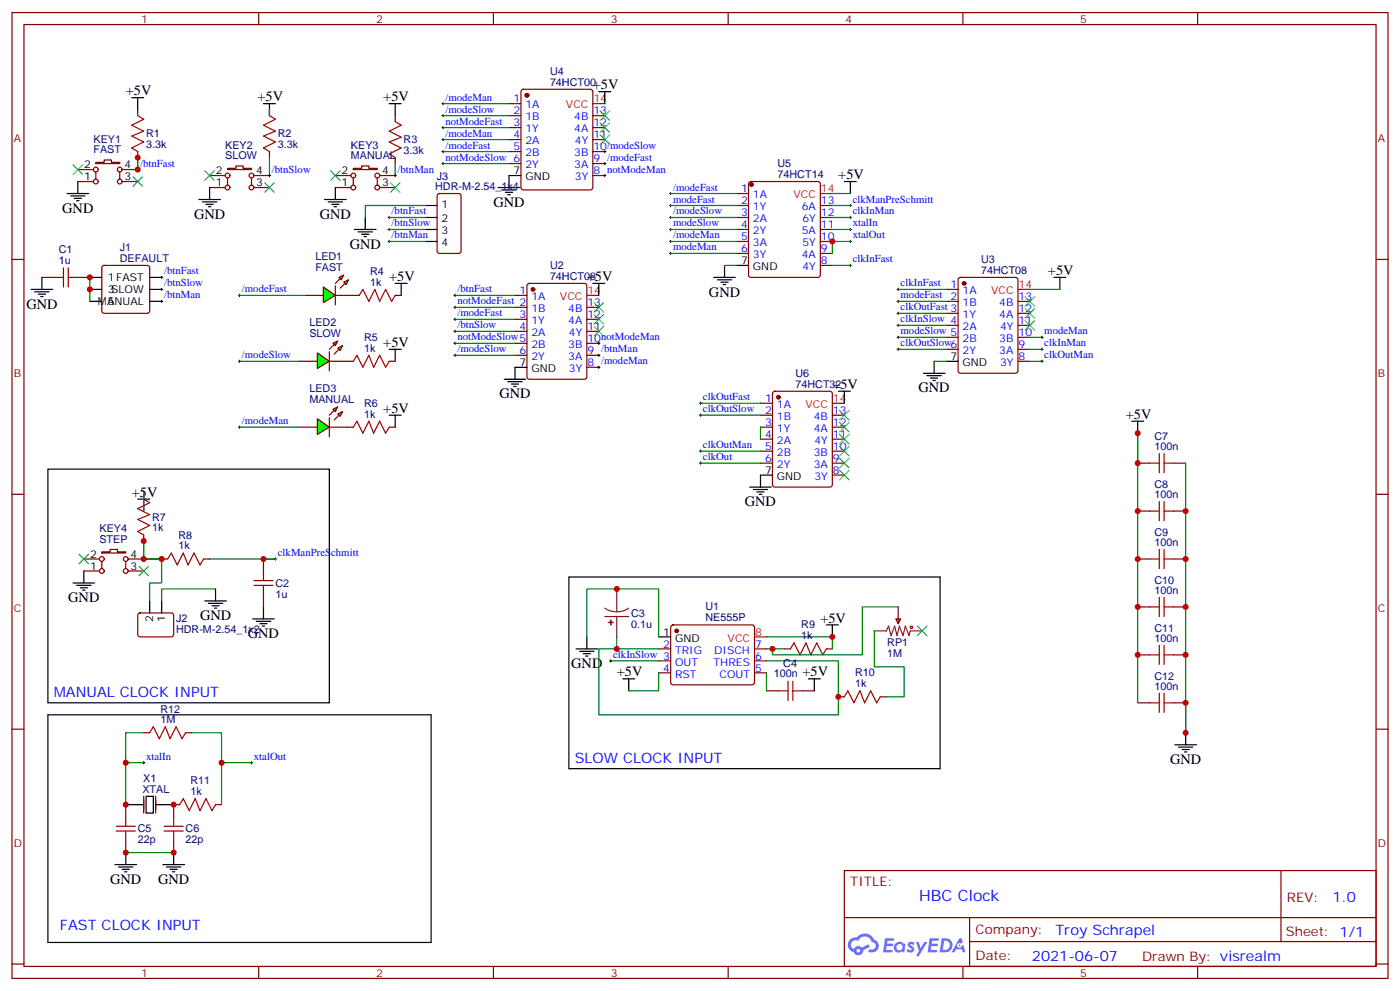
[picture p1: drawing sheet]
<svg xmlns="http://www.w3.org/2000/svg" width="412mm" height="292mm" viewBox="0 0 412 292" stroke-linecap="round" stroke-linejoin="round" font-family="sans-serif">
<g fill="none" stroke="#870000" stroke-width=".35">
<path d="M3.5 3.7h405.4v284.3h-405.4zM7.1 7.2h398.2v277.3h-398.2zM76.2 3.7v3.5M145.3 3.7v3.5M214.5 3.7v3.5M283.6 3.7v3.5M352.8 3.7v3.5M3.5 76.4h3.6M405.3 76.4h3.6M3.5 145.5h3.6M405.3 145.5h3.6M3.5 214.7h3.6"/>
<path d="M405.3 214.7h3.6M248.7 256.3h156.6v28.2h-156.6zM377.3 256.3v20.9M248.7 270.1h156.5M285.6 277.2h119.6M285.6 270.1v14.2M3.5 283.8h3.6M76.2 284.5v3.5M145.3 284.5v3.5M214.5 284.5v3.5M283.6 284.5v3.5M352.8 284.5v3.5"/>
<path d="M405.3 283.8h3.6"/>
</g>
<g fill="#5487ff">
<path d="M267.7 277.5a1.22 1.22 0 0 1 1.7 .2l-.4 .6a.47 .47 0 0 0-.3-.4 .47 .47 0 0 0-.5 .2l.1 .2a1.14 1.14 0 0 1 .8 1.8 1.14 1.14 0 0 1-1.9 0l-.2-.2 .5-.6 .7 .5a.29 .29 0 0 0 .3-.3 .29 .29 0 0 0-.2-.3 1.04 1.04 0 0 1-.6-1.7z"/>
<path d="M260.7 276.2h2.4l.3 .2-.2 .5-1.8 .1-.1 .8h1.5l.3 .4-.3 .4h-1.6l-.2 1.1h1.7l.2 .3-.2 .3-2.6 .1z"/>
<path d="M273.8 276.2h2.4l.3 .2-.1 .5-1.8 .1-.2 .8h1.6l.3 .4-.4 .4-1.6-.1-.1 1.1 1.7 .1 .2 .3-.2 .3-2.6 .1z"/>
<path d="M282.6 276.2h.7l.3 1.3-.6 .3a.69 .69 0 0 0-1 .3 .69 .69 0 0 0 .4 .9 .69 .69 0 0 0 .9-.6l.5-.2 .6 2.2h-.8l-.2-.9h-1.8l-.5 .9h-.8z"/>
<path d="M269.8 277.3h.8l.6 1.8 1.1-1.8h.9l-2.6 4.2h-.8l.9-1.5z"/>
<path d="M277.4 276.2l-.6 4.2h1.3a2.11 2.11 0 0 0 2.5-2.1 2.11 2.11 0 0 0-2.5-2.1zM278.1 277a1.39 1.39 0 0 1 1.7 1.4 1.39 1.39 0 0 1-1.8 1.2h-.3z"/>
<path d="M263.7 277.8a1.54 1.54 0 0 0-.1 2.2 1.54 1.54 0 0 0 2.2 .1l.6 .3 .3-2.3-.2-.3h-.4a1.49 1.49 0 0 0-2.4 0zM264 278.8a.94 .94 0 0 1 1.8 0 .94 .94 0 0 1-1.8 0z"/>
<path d="M250.4 276.6a2.18 2.18 0 0 0 1.1 3.7 1.44 1.44 0 0 0 1.6 .9 1.44 1.44 0 0 0 1.2-1.4l2-1.1-.5-.7-1.9 1a1.47 1.47 0 0 0-2.4 .4 1.39 1.39 0 0 1-.7-1.9 1.39 1.39 0 0 1 2-.5 2.12 2.12 0 0 1 2.2-1.3 2.12 2.12 0 0 1 1.9 1.7 1.14 1.14 0 0 1 1.1 1.4 1.14 1.14 0 0 1-1.7 .7 .43 .43 0 0 0-.5 .4 .43 .43 0 0 0 .4 .5 1.98 1.98 0 0 0 2.5-1.2 1.98 1.98 0 0 0-1.2-2.6 3.1 3.1 0 0 0-5.3-.6l-.9 .1zM252.3 279.9a.55 .55 0 0 1 1.1 0 .55 .55 0 0 1-1.1 0z"/>
<circle cx="282.6" cy="278.3" r=".26"/>
</g>
<g fill="none" stroke="#870000" stroke-width=".35">
<path d="M40.6 32.3v1.7M79.4 32.3v1.7M116.4 34v1.8M149.9 30.5h3.6M149.9 34h3.6M149.9 37.6h3.6M153.7 26.5l.5-.2h19.7l.5 .2 .2 .5v28.2l-.2 .5-.5 .2h-19.7l-.5-.2-.2-.5v-28.2zM174.6 34h3.6M174.6 37.6h3.6M22.9 53.4h4.6M22.9 49.9h4.6M28.2 47.8h2.5v-.7h2.1v.7h2.5v.4h-7.1z"/>
<path d="M28.2 50.6v2.1M35.3 50.6v2.1M36 53.4h4.6M36 49.9h4.6M40.6 44.6v1.8M61.7 51.7h4.6M61.7 55.2h4.6M67 49.6h2.5v-.7h2.1v.7h2.5v.3h-7.1zM67 52.4v2.1M74.1 52.4v2.1M74.8 51.7h4.6M74.8 55.2h4.6"/>
<path d="M79.4 44.6v1.8M98.8 51.7h4.6M98.8 55.2h4.6M104.1 49.6h2.4v-.7h2.2v.7h2.4v.3h-7zM104.1 52.4v2.1M111.1 52.4v2.1M111.8 51.7h4.6M111.8 55.2h4.6M116.4 46.4v1.8M149.9 41.1h3.6M149.9 44.6h3.6M149.9 48.2h3.6"/>
<path d="M174.6 41.1h3.6M174.6 44.6h3.6M174.6 48.2h3.6M174.6 51.7h3.6M217 57h3.5M220.7 53.7l.5-.3h19.7l.5 .3 .3 .5v26.8l-.3 .5-.5 .2h-19.7l-.5-.3-.2-.4v-26.8zM30.2 78.3l.5-.2h12.7l.5 .2 .2 .5v12.7l-.2 .5-.5 .3h-12.7l-.5-.3-.2-.5v-12.7zM217 60.5h3.5M217 64h3.5M217 67.6h3.5M217 71.1h3.5M217 74.6h3.5"/>
<path d="M241.7 60.5h3.5M241.7 64h3.5M241.7 67.6h3.5M241.7 71.1h3.5M241.7 74.6h3.5M241.7 78.1h3.5M12.3 81.7h3.6M22.9 81.7h3.6M90 87h5.2M98.8 87h5.3M151.7 87h3.5M151.7 90.5h3.5"/>
<path d="M151.7 94h3.5M151.7 97.5h3.5M155.5 83.6l.4-.2h16.3l.6 .5 .1 27-.5 .7-16.5 .1-.6-.5-.1-27.1zM172.9 90.5h3.5M172.9 94h3.5M172.9 97.5h3.5M278.7 85.2h3.5M278.7 88.7h3.5M278.7 92.3h3.5M278.7 95.8h3.5M278.7 99.3h3.5M282.5 81.9l.4-.2h16.3l.6 .4 .1 27.1-.5 .6-16.5 .1-.6-.5-.1-27z"/>
<path d="M299.9 88.7h3.5M299.9 92.3h3.5M299.9 95.8h3.5M299.9 99.3h3.5M151.7 101.1h3.5M151.7 104.6h3.5M172.9 101.1h3.5M172.9 104.6h3.5M172.9 108.1h3.5M224 118.7h3.5M227.8 115.4l.4-.2h16.3l.6 .4 .1 27.1-.5 .6-16.5 .1-.6-.5-.1-27zM278.7 102.8h3.5"/>
<path d="M299.9 102.8h3.5M299.9 106.4h3.5M224 122.2h3.5M224 125.8h3.5M224 129.3h3.5M224 132.8h3.5M224 136.3h3.5M245.2 122.2h3.5M245.2 125.8h3.5M245.2 129.3h3.5M245.2 132.8h3.5M245.2 136.3h3.5"/>
<path d="M245.2 139.9h3.5"/>
<circle cx="28.2" cy="53.4" r=".71"/>
<circle cx="28.2" cy="49.9" r=".71"/>
<circle cx="35.3" cy="53.4" r=".71"/>
<circle cx="35.3" cy="49.9" r=".71"/>
<circle cx="67" cy="55.2" r=".71"/>
<circle cx="67" cy="51.7" r=".71"/>
<circle cx="74.1" cy="55.2" r=".71"/>
<circle cx="74.1" cy="51.7" r=".71"/>
<circle cx="104.1" cy="55.2" r=".71"/>
<circle cx="104.1" cy="51.7" r=".71"/>
<circle cx="111.1" cy="51.7" r=".71"/>
<circle cx="111.1" cy="55.2" r=".71"/>
</g>
<g fill="#870000" stroke="#870000" stroke-width=".35">
<circle cx="157" cy="85.2" r=".53"/>
<circle cx="284" cy="83.4" r=".53"/>
<circle cx="155.2" cy="28" r=".53"/>
<circle cx="221.4" cy="54.3" r=".53"/>
<circle cx="229.3" cy="116.9" r=".53"/>
</g>
<g fill="none" stroke="#000" stroke-width=".35">
<path d="M38.8 28.8h3.5M40.6 28.8v3.5M77.6 30.5h3.5M79.4 30.5v3.5M114.7 30.5h3.5M116.4 30.5v3.5M176.4 27h3.5M178.2 27v3.5M19.8 57h6.3M20.8 57.7h4.2M21.9 58.4h2.1M22.6 59.1h.7"/>
<path d="M22.9 53.4v3.6M58.6 58.7h6.3M59.6 59.4h4.3M61.7 55.2v3.5M95.6 58.7h6.4M96.7 59.4h4.2M98.8 55.2v3.5M146.8 55.2h6.3M147.8 55.9h4.2M148.9 56.6h2.1M149.6 57.3h.7M153.5 51.7h-3.6v3.5"/>
<path d="M248.7 53.4h3.5M250.5 53.4v3.6M60.7 60.1h2.1M61.4 60.9h.7M97.7 60.1h2.1M98.4 60.9h.7M213.4 78.1v3.6M217 78.1h3.5M26.5 81.7h3.5M26.5 85.2h3.5M26.5 88.7h3.5M44.1 81.7h3.5"/>
<path d="M44.1 85.2h3.5M44.1 88.7h3.5M174.6 83.4h3.6M176.4 83.4v3.6M210.3 81.7h6.3M211.3 82.4h4.2M212.4 83.1h2.1M213.1 83.8h.7M310.4 81.7h3.6M312.2 81.7v3.5M148.5 111.7h6.4M149.6 112.4h4.2"/>
<path d="M150.6 113.1h2.2M151.3 113.8h.7M155.2 108.1h-3.5v3.6M246.9 115.2h3.6M248.7 115.2v3.5M272 109.9h6.3M273 110.6h4.3M274.1 111.3h2.1M274.8 112h.7M275.2 106.4v3.5M278.7 106.4h3.5M227.5 139.9h-3.5v3.5"/>
<path d="M220.8 143.4h6.4M221.9 144.1h4.2M223 144.8h2.1M223.7 145.5h.7"/>
</g>
<path d="M174.6 30.5h3.6M241.7 57h3.5M172.9 87h3.5M299.9 85.2h3.5M245.2 118.7h3.5" fill="none" stroke="#f00" stroke-width=".35"/>
<path d="M40.6 34l1.7 1.1-3.5 1.8 3.5 1.7-3.5 1.4 3.5 1.8-3.5 1.8 1.8 1M79.4 34l1.7 1.1-3.5 1.8 3.5 1.7-3.5 1.4 3.5 1.8-3.5 1.8 1.8 1M116.4 35.8l1.8 1.1-3.5 1.7 3.5 1.8-3.5 1.4 3.5 1.8-3.5 1.7 1.7 1.1M18.7 78.8v5.7M20.1 78.8v5.7M15.9 81.7h2.8M20.1 81.7h2.8" fill="none" stroke="#a10000" stroke-width=".35"/>
<path d="M26.5 81.7v7" fill="none" stroke="#008700" stroke-width=".35"/>
<path d="M206 122.2h.7M206 132.8h.7M206.4 121.9v.7M206.4 132.5v.7" fill="none" stroke="#000" stroke-width=".29"/>
<g fill="#0f0" stroke="#870000" stroke-width=".35">
<path d="M101.2 83.1l1.5-.7-.7 1.4z"/>
<path d="M99.8 81.7l1.4-.7-.7 1.4z"/>
</g>
<g fill="#870000" stroke="#870000" stroke-width=".35">
<path d="M100.2 84.8l1.4-1.4z"/>
<path d="M98.8 83.4l1.4-1.4z"/>
</g>
<path d="M98.8 84.1v5.7z" fill="#f00" stroke="#870000" stroke-width=".35"/>
<path d="M95.2 84.5l3.6 2.5-3.6 2.1z" fill="#0f0" stroke="#870000" stroke-width=".35"/>
<path d="M105.8 87l1.1-1.8 1.8 3.5 1.7-3.5 1.4 3.5 1.8-3.5 1.8 3.5 1-1.7M104.1 106.4l1-1.8 1.8 3.5 1.8-3.5 1.4 3.5 1.7-3.5 1.8 3.5 1.1-1.7" fill="none" stroke="#a10000" stroke-width=".35"/>
<path d="M104.1 87h1.7M116.4 87h1.8M88.2 106.4h5.3M97 106.4h7.1M114.7 106.4h1.7" fill="none" stroke="#870000" stroke-width=".35"/>
<path d="M116.4 83.4h3.5M118.2 83.4v3.6M114.7 102.8h3.5M116.4 102.8v3.6" fill="none" stroke="#000" stroke-width=".35"/>
<g fill="#0f0" stroke="#870000" stroke-width=".35">
<path d="M99.5 102.5l1.4-.7-.7 1.4z"/>
<path d="M98.1 101.1l1.4-.7-.7 1.4z"/>
</g>
<g fill="#870000" stroke="#870000" stroke-width=".35">
<path d="M99.8 102.8l-1.4 1.4z"/>
<path d="M97 102.8l1.4-1.4z"/>
</g>
<path d="M97 103.5v5.7z" fill="#f00" stroke="#870000" stroke-width=".35"/>
<path d="M93.5 103.9l3.5 2.5-3.5 2.1z" fill="#0f0" stroke="#870000" stroke-width=".35"/>
<path d="M114.7 122.2h3.5M116.4 122.2v3.6" fill="none" stroke="#000" stroke-width=".35"/>
<path d="M104.1 125.8l1-1.8 1.8 3.5 1.8-3.5 1.4 3.5 1.7-3.5 1.8 3.5 1.1-1.7" fill="none" stroke="#a10000" stroke-width=".35"/>
<path d="M88.2 125.8h5.3M97 125.8h7.1M114.7 125.8h1.7" fill="none" stroke="#870000" stroke-width=".35"/>
<g fill="#0f0" stroke="#870000" stroke-width=".35">
<path d="M99.5 121.9l1.4-.7-.7 1.4z"/>
<path d="M98.1 120.5l1.4-.7-.7 1.4z"/>
</g>
<g fill="#870000" stroke="#870000" stroke-width=".35">
<path d="M98.4 123.6l1.4-1.4z"/>
<path d="M98.4 120.8l-1.4 1.4z"/>
</g>
<path d="M97 122.9v5.7z" fill="#f00" stroke="#870000" stroke-width=".35"/>
<path d="M93.5 123.3l3.5 2.5-3.5 2.1z" fill="#0f0" stroke="#870000" stroke-width=".35"/>
<g fill="none" stroke="#000" stroke-width=".29">
<path d="M130.2 37.6h.7M130.2 30.5h.7M130.2 34h.7M130.5 30.2v.7M130.5 33.7v.7M130.5 37.2v.7M40.2 49.9h.7M40.6 49.6v.7M79 51.7h.7M79.4 51.3v.7M116.1 51.7h.7M116.4 51.3v.7"/>
<path d="M130.2 48.2h.7M130.2 41.1h.7M130.2 44.6h.7M130.5 40.7v.8M130.5 44.3v.7M130.5 47.8v.7M177.8 51.7h.7M177.8 48.2h.7M177.8 44.6h.7M178.2 44.3v.7M178.2 47.8v.7M178.2 51.3v.7"/>
<path d="M197.2 57h.7M197.6 56.6v.7M114.3 64h.7M114.3 71.1h.7M114.3 67.6h.7M114.7 63.7v.7M114.7 67.2v.7M114.7 70.7v.7M197.2 64h.7M197.2 71.1h.7M197.2 60.5h.7M197.2 67.6h.7"/>
<path d="M197.2 74.6h.7M197.6 60.1v.8M197.6 63.7v.7M197.6 67.2v.7M197.6 70.7v.7M197.6 74.3v.7M250.1 64h.7M250.1 71.1h.7M250.1 60.5h.7M250.1 67.6h.7M250.1 78.1h.7M250.5 60.1v.8"/>
<path d="M250.5 63.7v.7M250.5 67.2v.7M250.5 70.7v.7M250.5 77.8v.7M47.3 81.7h.7M47.3 85.2h.7M47.3 88.7h.7M47.6 81.3v.7M47.6 84.8v.7M47.6 88.4v.7M70.2 87h.7M70.6 86.6v.7"/>
<path d="M133.7 87h.7M133.7 97.5h.7M133.7 90.5h.7M133.7 94h.7M134.1 86.6v.7M134.1 90.1v.7M134.1 93.7v.7M134.1 97.2v.7M264.2 85.2h.7M264.2 88.7h.7M264.2 95.8h.7M264.2 99.3h.7"/>
<path d="M264.2 92.3h.7M264.6 84.8v.7M264.6 88.4v.7M264.6 91.9v.7M264.6 95.4v.7M264.6 99v.7M306.6 99.3h.7M306.9 99v.7M70.2 106.4h.7M70.6 106v.7M133.7 104.6h.7M133.7 101.1h.7"/>
<path d="M134.1 100.7v.7M134.1 104.2v.8M176 104.6h.7M176 101.1h.7M176 108.1h.7M176.4 100.7v.7M176.4 104.2v.8M176.4 107.8v.7M206 118.7h.7M206.4 118.4v.7M264.2 102.8h.7M264.6 102.5v.7"/>
<path d="M306.6 106.4h.7M306.6 102.8h.7M306.9 102.5v.7M306.9 106v.7M70.2 125.8h.7M70.6 125.4v.7M206 136.3h.7M206.4 136v.7M80.8 164.6h.7M81.1 164.2v.7M179.6 194.6h.7M179.9 194.2v.7"/>
<path d="M42 224.5h.7M42.3 224.2v.7M73.7 224.5h.7M74.1 224.2v.7"/>
</g>
<g fill="none" stroke="#008700" stroke-width=".35">
<path d="M79.4 32.3v1.7M130.5 37.6h19.4M130.5 34h19.4M130.5 30.5h19.4M40.6 46.4v3.5M79.4 46.4v5.3M116.4 48.2v3.5M130.5 41.1h19.4M130.5 48.2h19.4M130.5 44.6h19.4M197.6 57h19.4M245.2 57h5.3"/>
<path d="M114.7 64h10.5M114.7 71.1h10.5M114.7 67.6h10.5M125.2 60.5h-17.6v3.5M197.6 64h19.4M197.6 71.1h19.4M197.6 60.5h19.4M197.6 67.6h19.4M197.6 74.6h19.4M213.4 78.1h3.6M245.2 64h5.3M245.2 60.5h5.3"/>
<path d="M245.2 67.6h5.3M245.2 78.1h5.3M250.5 71.1h-5.3v3.5M70.6 87h19.4M134.1 87h17.6M134.1 97.5h17.6M134.1 90.5h17.6M134.1 94h17.6M264.6 85.2h14.1M264.6 95.8h14.1M264.6 99.3h14.1M264.6 88.7h14.1"/>
<path d="M264.6 92.3h14.1M303.4 85.2h8.8M303.4 99.3h3.5M70.6 106.4h17.6M134.1 104.6h17.6M134.1 101.1h17.6M206.4 118.7h17.6M264.6 102.8h14.1M275.2 106.4h3.5M303.4 106.4h3.5M303.4 102.8h3.5M70.6 125.8h17.6"/>
<path d="M206.4 122.2h17.6M206.4 132.8h17.6M206.4 136.3h17.6M224 125.8v3.5M335.1 127.5v79.4M349.2 136.3v79.4M42.3 159.3v5.3h5.3M42.3 145.2v5.3M42.3 164.6h5.3M47.6 164.6v7h-3.5v5.3M61.7 164.6h19.4M63.5 173.4h-15.9v3.5"/>
<path d="M264.6 178.7h-10.6v14.1h-26.5v-1.8M172.9 187.5v-14.1h21.1v14.1M179.9 194.6h14.1M181.7 187.5v3.5h12.3M181.7 191h-5.3v19.4h70.5v-15.8h-21.1M194 198.1v5.3h-8.8M225.8 187.5h19.4v3.5M225.8 198.1v5.3M225.8 191h5.3M257.5 185.7v10.6h8.8v8.8h-5.2M42.3 215.7h-5.3v21.2M56.4 215.7h8.9v21.2"/>
<path d="M37 224.5h5.3M65.3 224.5h8.8M37 251h14.2"/>
</g>
<g fill="none" stroke="#3c3" stroke-width=".35">
<path d="M176.7 39.7l2.9 2.8M176.7 36.2l2.9 2.8M176.7 32.6l2.9 2.9M179.6 39.7l-2.9 2.8M179.6 36.2l-2.9 2.8M179.6 32.6l-2.9 2.9M21.5 48.5l2.8 2.8M24.3 48.5l-2.8 2.8M39.2 52l2.8 2.9M42 52l-2.8 2.9M60.3 50.3l2.8 2.8M63.1 50.3l-2.8 2.8"/>
<path d="M78 53.8l2.8 2.8M80.8 53.8l-2.8 2.8M97.4 50.3l2.8 2.8M100.2 50.3l-2.8 2.8M115 53.8l2.8 2.8M117.8 53.8l-2.8 2.8M175 96.1l2.8 2.9M175 92.6l2.8 2.8M175 89.1l2.8 2.8M177.8 96.1l-2.8 2.9M177.8 92.6l-2.8 2.8M177.8 89.1l-2.8 2.8"/>
<path d="M302 94.4l2.8 2.8M302 90.8l2.8 2.9M302 87.3l2.8 2.8M304.8 94.4l-2.8 2.8M304.8 90.8l-2.8 2.9M304.8 87.3l-2.8 2.8M247.3 138.5l2.8 2.8M247.3 134.9l2.8 2.9M247.3 131.4l2.8 2.8M247.3 127.9l2.8 2.8M247.3 124.4l2.8 2.8M247.3 120.8l2.8 2.8"/>
<path d="M250.1 138.5l-2.8 2.8M250.1 134.9l-2.8 2.9M250.1 131.4l-2.8 2.8M250.1 127.9l-2.8 2.8M250.1 124.4l-2.8 2.8M250.1 120.8l-2.8 2.8M23.3 163.2l2.8 2.8M26.1 163.2l-2.8 2.8M40.9 166.7l2.8 2.8M43.7 166.7l-2.8 2.8M270.2 184.3l2.8 2.8M273 184.3l-2.8 2.8"/>
</g>
<g fill="none" stroke="#000" stroke-width=".35">
<path d="M104.4 67.6h6.4M105.5 68.3h4.2M106.5 69h2.2M107.2 69.7h.7M107.6 64v3.6M125.2 60.5h3.6M125.2 64h3.6M125.2 67.6h3.6M125.2 71.1h3.6M9.2 85.2h6.3M10.2 85.9h4.3M11.3 86.6h2.1"/>
<path d="M12 87.3h.7M12.3 81.7v3.5M14.1 138.1h82.9v68.8h-82.9zM333.4 124h3.5M335.1 124v3.5M40.6 146.9h3.5M42.3 146.9v3.6M21.5 171.6h6.4M22.6 172.3h4.2M23.6 173h2.2M24.3 173.7h.7M24.7 168.1v3.5"/>
<path d="M44.1 176.9v3.5M47.6 176.9v3.5M60.3 176.9h6.4M61.4 177.6h4.2M62.4 178.3h2.2M63.1 179h.8M63.5 173.4v3.5M77.6 178.7v3.5M167.6 169.9h109.3v56.4h-109.3zM74.4 182.2h6.4M75.5 182.9h4.2M76.6 183.6h2.1"/>
<path d="M77.3 184.3h.7M169.7 191h6.3M170.7 191.7h4.3M171.8 192.4h2.1M172.5 193.1h.7M172.9 187.5v3.5M183.4 199.8h3.6M185.2 199.8v3.6M194 187.5h3.6M238.1 199.8h3.6M239.9 199.8v3.6M243.4 184h3.5"/>
<path d="M245.2 184v3.5M14.1 210.4h112.9v67.1h-112.9zM346.1 219.3h6.3M347.1 220h4.3M349.2 215.7v3.6M37 236.9h5.3M43 234.4h2.2v5h-2.2zM45.9 236.9h5.3M348.2 220.7h2.1M348.9 221.4h.7M33.9 254.5h6.3M34.9 255.2h4.3"/>
<path d="M36 255.9h2.1M36.7 256.6h.7M37 251v3.5M48 254.5h6.3M49 255.2h4.3M50.1 255.9h2.1M50.8 256.6h.7M51.2 251v3.5"/>
</g>
<g fill="none" stroke="#870000" stroke-width=".35">
<path d="M129 57.2l.5-.2h5.6l.7 .4v16.5l-.4 .7h-5.9l-.7-.4v-16.5zM335.1 136.3h3.6M345.7 136.3h3.5M42.3 145.2v1.7M42.3 157.5v1.8M335.1 150.5h3.6M345.7 150.5h3.5M24.7 168.1h4.6M24.7 164.6h4.6M30 162.5h2.5v-.8h2.1v.8h2.4v.3h-7zM30 165.3v2.1M37 165.3v2.1"/>
<path d="M37.7 168.1h4.6M37.7 164.6h4.6M47.6 164.6h1.8M60 164.6h1.7M77.6 164.6v3.5M77.6 175.2v3.5M264.6 178.7v4.9M335.1 164.6h3.6M335.1 178.7h3.6M345.7 164.6h3.5M345.7 178.7h3.5M40.8 180.7l.5-.3 9.4 .1 .5 .7-.1 5.9-.7 .4-9.4-.1-.4-.6v-5.6z"/>
<path d="M194 191h3.6M194 194.6h3.6M194 198.1h3.6M197.8 184.2l.5-.2h23.2l.5 .2 .2 .5v16.5l-.7 .4-23.5-.1-.4-.6v-16.2zM222.2 191h3.6M222.2 194.6h3.6M222.2 198.1h3.6M231.1 191h1.7M243.4 191h1.8M263.9 182.2h1.4l-.7 1.4zM335.1 192.8h3.6M345.7 192.8h3.5"/>
<path d="M42.3 215.7h1.8M54.7 215.7h1.7M225.8 203.4h3.5M236.4 203.4h3.5M246.9 205.1h1.8M259.3 205.1h1.8M335.1 206.9h3.6M345.7 206.9h3.5M37 236.9v3.5M42.3 234.4v5M45.9 234.4v5M52.9 236.9h-1.7v3.5"/>
<path d="M63.5 236.9h1.8M37 247.5v3.5M51.2 247.5v3.5"/>
<circle cx="30" cy="168.1" r=".71"/>
<circle cx="30" cy="164.6" r=".71"/>
<circle cx="37" cy="168.1" r=".71"/>
<circle cx="37" cy="164.6" r=".71"/>
</g>
<g fill="none" stroke="#a10000" stroke-width=".35">
<path d="M338.7 136.3h2.8M341.5 133.5v5.7M342.9 136.3h2.8M342.9 133.5v5.7M42.3 146.9l1.8 1.1-3.5 1.8 3.5 1.7-3.5 1.4 3.5 1.8-3.5 1.8 1.7 1M338.7 150.5h2.8M341.5 147.6v5.7M342.9 147.6v5.7M342.9 150.5h2.8M49.4 164.6l1-1.8 1.8 3.5 1.8-3.5 1.4 3.5 1.7-3.5 1.8 3.5 1.1-1.7M74.8 170.9h5.6M74.8 172.3h5.6"/>
<path d="M77.6 168.1v2.8M77.6 172.3v2.9M338.7 164.6h2.8M338.7 178.7h2.8M341.5 161.7v5.7M341.5 175.9v5.6M342.9 161.7v5.7M342.9 175.9v5.6M342.9 164.6h2.8M342.9 178.7h2.8M232.8 191l1.1-1.7 1.8 3.5 1.7-3.5 1.4 3.5 1.8-3.5 1.8 3.5 1-1.8M338.7 192.8h2.8"/>
<path d="M341.5 190v5.6M342.9 190v5.6M342.9 192.8h2.8M44.1 215.7l1.1-1.7 1.7 3.5 1.8-3.5 1.4 3.5 1.8-3.5 1.7 3.5 1.1-1.8M229.3 203.4h2.8M232.1 200.6v5.6M233.5 203.4h2.9M233.5 200.6v5.6M248.7 205.1l1.1-1.7 1.7 3.5 1.8-3.5 1.4 3.5 1.8-3.5 1.7 3.5 1.1-1.8M338.7 206.9h2.8M341.5 204.1v5.6M342.9 204.1v5.6"/>
<path d="M342.9 206.9h2.8M52.9 236.9l1.1-1.8 1.7 3.6 1.8-3.6 1.4 3.6 1.8-3.6 1.7 3.6 1.1-1.8M34.2 244.7h5.7M34.2 243.2h5.7M37 240.4v2.8M37 244.7v2.8M48.3 244.7h5.7M48.3 243.2h5.7M51.2 240.4v2.8M51.2 244.7v2.8"/>
<circle cx="268.5" cy="184.7" r=".35"/>
</g>
<circle cx="199.3" cy="185.7" r=".53" fill="#870000" stroke="#870000" stroke-width=".35"/>
<path d="M222.2 187.5h3.6" fill="none" stroke="#f00" stroke-width=".35"/>
<path d="M178.2 179l1.6 .9 1.9 .2M181.7 173.4v6.7M185.2 179l-1.7 .9-1.8 .2M178.2 181.5h7M181.7 181.5v6M257.5 185.7h3.6l.7-1.4 .7 2.8 1-2.8 .7 2.8 .7-2.8 1.1 2.8 .7-2.8 1.1 2.8 .3-1.4h3.5" fill="none" stroke="#8c2424" stroke-width=".35"/>
<g fill="#8c2424" stroke="#8c2424" stroke-width=".35">
<path d="M179.2 183.2l1.4 .1z"/>
<path d="M179.9 182.6l.1 1.4z"/>
</g>
<g fill="#c00">
<circle cx="26.5" cy="81.7" r=".88"/>
<circle cx="26.5" cy="85.2" r=".88"/>
<circle cx="40.6" cy="49.9" r=".88"/>
<circle cx="40.6" cy="46.4" r=".88"/>
<circle cx="42.3" cy="164.6" r=".88"/>
<circle cx="181.7" cy="173.4" r=".88"/>
<circle cx="181.7" cy="191" r=".88"/>
<circle cx="246.9" cy="205.1" r=".88"/>
<circle cx="245.2" cy="187.5" r=".88"/>
<circle cx="227.5" cy="191" r=".88"/>
<circle cx="51.2" cy="236.9" r=".88"/>
<circle cx="37" cy="236.9" r=".88"/>
<circle cx="65.3" cy="224.5" r=".88"/>
<circle cx="37" cy="224.5" r=".88"/>
<circle cx="245.2" cy="71.1" r=".88"/>
<circle cx="349.3" cy="206.9" r=".88"/>
<circle cx="349.3" cy="150.5" r=".88"/>
<circle cx="349.3" cy="164.6" r=".88"/>
<circle cx="349.3" cy="178.7" r=".88"/>
<circle cx="349.3" cy="192.8" r=".88"/>
<circle cx="335.1" cy="136.3" r=".88"/>
<circle cx="335.1" cy="150.5" r=".88"/>
<circle cx="335.1" cy="164.6" r=".88"/>
<circle cx="335.1" cy="178.7" r=".88"/>
<circle cx="335.1" cy="192.8" r=".88"/>
<circle cx="335.1" cy="127.5" r=".88"/>
<circle cx="349.3" cy="215.7" r=".88"/>
<circle cx="37" cy="251" r=".88"/>
<circle cx="51.2" cy="251" r=".88"/>
<circle cx="42.3" cy="159.3" r=".88"/>
<circle cx="47.6" cy="164.6" r=".88"/>
<circle cx="77.6" cy="164.6" r=".88"/>
</g>
<text font-size="4.6" fill="#00f" x="270.8" y="265.3">HBC Clock</text>
<g font-size="4.2">
<text x="37" y="28">+5V</text>
<text x="75.8" y="29.8">+5V</text>
<text x="112.9" y="29.8">+5V</text>
<text x="174.6" y="26.3">+5V</text>
<text x="246.9" y="52.7">+5V</text>
<text x="18.3" y="62.6">GND</text>
<text x="57.1" y="64.4">GND</text>
<text x="94.2" y="64.4">GND</text>
<text x="145.3" y="60.9">GND</text>
<text x="103" y="73.2">GND</text>
<text x="114.7" y="82.7">+5V</text>
<text x="172.9" y="82.7">+5V</text>
<text x="308.7" y="81">+5V</text>
<text x="208.8" y="87.3">GND</text>
<text x="7.8" y="90.8">GND</text>
<text x="112.9" y="102.1">+5V</text>
<text x="147.1" y="117.3">GND</text>
<text x="245.2" y="114.5">+5V</text>
<text x="270.6" y="115.5">GND</text>
<text x="112.9" y="121.5">+5V</text>
<text x="331.6" y="123.3">+5V</text>
<text x="38.8" y="146.2">+5V</text>
<text x="219.4" y="149">GND</text>
<text x="20.1" y="177.3">GND</text>
<text x="58.9" y="182.6">GND</text>
<text x="241.7" y="183.3">+5V</text>
<text x="73" y="187.9">GND</text>
<text x="168.3" y="196.7">GND</text>
<text x="181.7" y="199.1">+5V</text>
<text x="236.4" y="199.1">+5V</text>
<text x="344.7" y="224.9">GND</text>
<text x="32.5" y="260.2">GND</text>
<text x="46.6" y="260.2">GND</text>
</g>
<g font-size="4.2" fill="#00f">
<text x="15.9" y="205.1">MANUAL CLOCK INPUT</text>
<text x="169.3" y="224.5">SLOW CLOCK INPUT</text>
<text x="392.5" y="265.6">1.0</text>
<text x="17.6" y="273.9">FAST CLOCK INPUT</text>
<text x="310.9" y="275.1">Troy Schrapel</text>
<text x="304" y="282.9">2021-06-07</text>
</g>
<g font-size="3.9" fill="#800">
<text x="250.5" y="260.9">TITLE:</text>
<text x="379.1" y="265.6">REV:</text>
<text x="287.4" y="275.1">Company:</text>
<text x="378.7" y="275.7">Sheet: 1/1</text>
<text x="287.4" y="282.8">Date:</text>
<text x="336.4" y="282.8">Drawn By: visrealm</text>
</g>
<g font-size="3.2" fill="#800">
<text x="41.6" y="6.7">1</text>
<text x="110.8" y="6.7">2</text>
<text x="179.9" y="6.7">3</text>
<text x="249.1" y="6.7">4</text>
<text x="318.2" y="6.7">5</text>
<text x="4.1" y="41.8">A</text>
<text x="405.9" y="41.8">A</text>
<text x="4.1" y="110.9">B</text>
<text x="405.9" y="110.9">B</text>
<text x="4.1" y="180.1">C</text>
<text x="405.9" y="180.1">C</text>
<text x="4.1" y="249.2">D</text>
<text x="405.9" y="249.2">D</text>
<text x="41.6" y="287.5">1</text>
<text x="110.8" y="287.5">2</text>
<text x="179.9" y="287.5">3</text>
<text x="249.1" y="287.5">4</text>
<text x="318.2" y="287.5">5</text>
</g>
<g font-size="3.2" fill="#000080">
<text x="162" y="22">U4</text>
<text x="162" y="25.2">74HCT00</text>
<text x="27.5" y="42">KEY1</text>
<text x="43" y="40.4">R1</text>
<text x="81.8" y="40.4">R2</text>
<text x="27.5" y="45.2">FAST</text>
<text x="43" y="43.6">3.3k</text>
<text x="66.3" y="46.9">SLOW</text>
<text x="66.3" y="43.7">KEY2</text>
<text x="81.8" y="43.6">3.3k</text>
<text x="103.4" y="46.9">MANUAL</text>
<text x="103.4" y="43.7">KEY3</text>
<text x="118.9" y="45.3">3.3k</text>
<text x="118.9" y="42.2">R3</text>
<text x="128.6" y="53">J3</text>
<text x="229" y="52.4">74HCT14</text>
<text x="229" y="49.2">U5</text>
<text x="128.2" y="55.9">HDR-M-2.54_1x4</text>
<text x="17.3" y="77.8">1u</text>
<text x="17.3" y="74.6">C1</text>
<text x="35.3" y="77.1">DEFAULT</text>
<text x="35.3" y="73.9">J1</text>
<text x="92.9" y="76.7">LED1</text>
<text x="289" y="77.4">U3</text>
<text x="92.9" y="79.9">FAST</text>
<text x="109" y="80.9">R4</text>
<text x="162" y="82.4">74HCT08</text>
<text x="162" y="79.2">U2</text>
<text x="289" y="80.6">74HCT08</text>
<text x="109" y="84.1">1k</text>
<text x="91.1" y="99.3">SLOW</text>
<text x="91.1" y="96.1">LED2</text>
<text x="107.3" y="100.3">R5</text>
<text x="107.3" y="103.5">1k</text>
<text x="234.3" y="110.9">U6</text>
<text x="91.1" y="118.7">MANUAL</text>
<text x="91.1" y="115.5">LED3</text>
<text x="107.3" y="119.7">R6</text>
<text x="234.3" y="114.1">74HCT32</text>
<text x="107.3" y="122.9">1k</text>
<text x="340.1" y="129.5">C7</text>
<text x="340.1" y="132.5">100n</text>
<text x="340.1" y="143.6">C8</text>
<text x="340.1" y="146.6">100n</text>
<text x="44.8" y="153.3">R7</text>
<text x="29.3" y="159.8">STEP</text>
<text x="29.3" y="156.6">KEY4</text>
<text x="44.8" y="156.5">1k</text>
<text x="52.6" y="161.7">1k</text>
<text x="52.6" y="158.6">R8</text>
<text x="340.1" y="160.7">100n</text>
<text x="340.1" y="157.7">C9</text>
<text x="81.1" y="172.8">C2</text>
<text x="340.1" y="171.9">C10</text>
<text x="81.1" y="176">1u</text>
<text x="207.8" y="179.6">U1</text>
<text x="340.1" y="174.8">100n</text>
<text x="51.9" y="183.2">J2</text>
<text x="185.9" y="184.8">0.1u</text>
<text x="185.9" y="181.6">C3</text>
<text x="207.8" y="182.8">NE555P</text>
<text x="236" y="185">R9</text>
<text x="340.1" y="186">C11</text>
<text x="51.9" y="186.4">HDR-M-2.54_1x2</text>
<text x="236" y="188.2">1k</text>
<text x="261.4" y="190.1">RP1</text>
<text x="340.1" y="188.9">100n</text>
<text x="230.7" y="196.3">C4</text>
<text x="261.4" y="193.3">1M</text>
<text x="228" y="199.2">100n</text>
<text x="251.9" y="202.3">1k</text>
<text x="251.9" y="199.1">R10</text>
<text x="340.1" y="203">100n</text>
<text x="340.1" y="200.1">C12</text>
<text x="47.3" y="209.8">R12</text>
<text x="47.3" y="212.9">1M</text>
<text x="42" y="233.4">XTAL</text>
<text x="42.2" y="230.1">X1</text>
<text x="56.1" y="230.9">R11</text>
<text x="56.1" y="234.1">1k</text>
<text x="40.6" y="245.1">C5</text>
<text x="54.7" y="245.1">C6</text>
<text x="40.6" y="248.3">22p</text>
<text x="54.7" y="248.3">22p</text>
</g>
<g font-size="3.2" fill="#00f">
<text x="131.2" y="29.6">/modeMan</text>
<text x="131.2" y="33.2">/modeSlow</text>
<text x="151.3" y="30.2">1</text>
<text x="151.3" y="33.7">2</text>
<text x="154.8" y="31.9">1A</text>
<text x="154.8" y="35.5">1B</text>
<text x="169.1" y="35.5">4B</text>
<text x="174.8" y="33.7">13</text>
<text x="131.2" y="36.7">notModeFast</text>
<text x="131.2" y="40.2">/modeMan</text>
<text x="151.3" y="37.2">3</text>
<text x="151.3" y="40.7">4</text>
<text x="154.8" y="39">1Y</text>
<text x="169.1" y="39">4A</text>
<text x="174.8" y="40.7">11</text>
<text x="174.8" y="37.2">12</text>
<text x="131.2" y="47.3">notModeSlow 6</text>
<text x="131.2" y="43.7">/modeFast</text>
<text x="151.3" y="44.3">5</text>
<text x="154.8" y="42.5">2A</text>
<text x="154.8" y="46">2B</text>
<text x="169.1" y="46">3B</text>
<text x="169.4" y="42.5">4Y</text>
<text x="174.8" y="47.8">9 /modeFast</text>
<text x="174.8" y="44.3">10/modeSlow</text>
<text x="41.3" y="49">/btnFast</text>
<text x="80.1" y="50.8">/btnSlow</text>
<text x="117.1" y="50.8">/btnMan</text>
<text x="154.8" y="49.6">2Y</text>
<text x="169.1" y="49.6">3A</text>
<text x="169.4" y="53.1">3Y</text>
<text x="174.8" y="51.3">8 notModeMan</text>
<text x="198.3" y="56.1">/modeFast</text>
<text x="198.3" y="59.6">modeFast</text>
<text x="218.3" y="56.6">1</text>
<text x="221.8" y="58.4">1A</text>
<text x="251.2" y="59.6">clkManPreSchmitt</text>
<text x="115.4" y="63.1">/btnFast</text>
<text x="198.3" y="63.1">/modeSlow</text>
<text x="218.3" y="60.1">2</text>
<text x="218.3" y="63.7">3</text>
<text x="221.8" y="61.9">1Y</text>
<text x="221.8" y="65.4">2A</text>
<text x="236.2" y="61.9">6A</text>
<text x="236.4" y="65.4">6Y</text>
<text x="241.8" y="63.7">12</text>
<text x="241.8" y="60.1">13</text>
<text x="251.2" y="63.1">clkInMan</text>
<text x="115.4" y="70.2">/btnMan</text>
<text x="115.4" y="66.7">/btnSlow</text>
<text x="198.3" y="70.2">/modeMan</text>
<text x="198.3" y="66.7">modeSlow</text>
<text x="218.3" y="67.2">4</text>
<text x="218.3" y="70.7">5</text>
<text x="221.8" y="69">2Y</text>
<text x="236.2" y="69">5A</text>
<text x="241.8" y="70.7">10</text>
<text x="241.8" y="67.2">11</text>
<text x="251.2" y="66.7">xtalIn</text>
<text x="251.2" y="70.2">xtalOut</text>
<text x="198.3" y="73.7">modeMan</text>
<text x="218.3" y="74.3">6</text>
<text x="221.8" y="72.5">3A</text>
<text x="221.8" y="76">3Y</text>
<text x="236.2" y="76">4A</text>
<text x="236.4" y="72.5">5Y</text>
<text x="241.8" y="77.8">8</text>
<text x="241.8" y="74.3">9</text>
<text x="251.2" y="77.3">clkInFast</text>
<text x="48.3" y="80.8">/btnFast</text>
<text x="236.4" y="79.6">4Y</text>
<text x="48.3" y="84.3">/btnSlow</text>
<text x="48.3" y="87.8">/btnMan</text>
<text x="71.3" y="86.1">/modeFast</text>
<text x="134.8" y="86.1">/btnFast</text>
<text x="134.8" y="89.6">notModeFast 2</text>
<text x="153" y="86.6">1</text>
<text x="156.5" y="88.4">1A</text>
<text x="265.3" y="84.3">clkInFast</text>
<text x="265.3" y="87.8">modeFast</text>
<text x="280" y="84.8">1</text>
<text x="280" y="88.4">2</text>
<text x="283.5" y="86.6">1A</text>
<text x="300" y="88.4">13</text>
<text x="134.8" y="93.1">/modeFast</text>
<text x="153" y="93.7">3</text>
<text x="156.5" y="91.9">1B</text>
<text x="156.5" y="95.4">1Y</text>
<text x="167.4" y="91.9">4B</text>
<text x="167.4" y="95.4">4A</text>
<text x="173" y="93.7">12</text>
<text x="173" y="90.1">13</text>
<text x="265.3" y="94.9">clkInSlow 4</text>
<text x="265.3" y="91.4">clkOutFast 3</text>
<text x="283.5" y="90.1">1B</text>
<text x="283.5" y="93.7">1Y</text>
<text x="294.4" y="90.1">4B</text>
<text x="294.4" y="93.7">4A</text>
<text x="300" y="95.4">11</text>
<text x="300" y="91.9">12</text>
<text x="134.8" y="96.7">/btnSlow</text>
<text x="134.8" y="100.2">notModeSlow5</text>
<text x="153" y="97.2">4</text>
<text x="156.5" y="99">2A</text>
<text x="167.6" y="99">4Y</text>
<text x="173" y="100.7">10notModeMan</text>
<text x="173" y="97.2">11</text>
<text x="265.3" y="98.4">modeSlow 5</text>
<text x="265.3" y="102">clkOutSlow6</text>
<text x="283.5" y="97.2">2A</text>
<text x="283.5" y="100.7">2B</text>
<text x="294.4" y="100.7">3B</text>
<text x="294.6" y="97.2">4Y</text>
<text x="300" y="99">10</text>
<text x="307.6" y="102">clkInMan</text>
<text x="307.6" y="98.4">modeMan</text>
<text x="71.3" y="105.5">/modeSlow</text>
<text x="134.8" y="103.7">/modeSlow</text>
<text x="153" y="104.2">6</text>
<text x="156.5" y="102.5">2B</text>
<text x="156.5" y="106">2Y</text>
<text x="167.4" y="102.5">3B</text>
<text x="167.4" y="106">3A</text>
<text x="173" y="107.8">8 /modeMan</text>
<text x="173" y="104.2">9 /btnMan</text>
<text x="283.5" y="104.2">2Y</text>
<text x="294.4" y="104.2">3A</text>
<text x="294.6" y="107.8">3Y</text>
<text x="300" y="106">8</text>
<text x="300" y="102.5">9</text>
<text x="307.6" y="105.5">clkOutMan</text>
<text x="167.6" y="109.5">3Y</text>
<text x="207.1" y="117.8">clkOutFast</text>
<text x="225.3" y="118.4">1</text>
<text x="71.3" y="124.9">/modeMan</text>
<text x="207.1" y="121.4">clkOutSlow</text>
<text x="225.3" y="121.9">2</text>
<text x="225.3" y="125.4">3</text>
<text x="228.8" y="120.1">1A</text>
<text x="228.8" y="123.6">1B</text>
<text x="239.7" y="123.6">4B</text>
<text x="245.4" y="125.4">12</text>
<text x="245.4" y="121.9">13</text>
<text x="207.1" y="131.9">clkOutMan</text>
<text x="225.3" y="128.9">4</text>
<text x="228.8" y="127.2">1Y</text>
<text x="228.8" y="130.7">2A</text>
<text x="239.7" y="127.2">4A</text>
<text x="239.9" y="130.7">4Y</text>
<text x="245.4" y="128.9">11</text>
<text x="207.1" y="135.5">clkOut</text>
<text x="225.3" y="132.5">5</text>
<text x="225.3" y="136">6</text>
<text x="228.8" y="134.2">2B</text>
<text x="228.8" y="137.8">2Y</text>
<text x="239.7" y="134.2">3B</text>
<text x="239.7" y="137.8">3A</text>
<text x="245.4" y="136">9</text>
<text x="245.4" y="132.5">10</text>
<text x="239.9" y="141.3">3Y</text>
<text x="245.4" y="139.5">8</text>
<text x="81.8" y="163.7">clkManPreSchmitt</text>
<text x="195.4" y="190.7">2</text>
<text x="222.4" y="190.7">7</text>
<text x="180.6" y="193.7">clkInSlow 3</text>
<text x="195.4" y="197.7">4</text>
<text x="198.9" y="192.4">TRIG</text>
<text x="198.9" y="196">OUT</text>
<text x="210.2" y="196">THRES</text>
<text x="210.4" y="192.4">DISCH</text>
<text x="222.4" y="197.7">5</text>
<text x="222.4" y="194.2">6</text>
<text x="198.9" y="199.5">RST</text>
<text x="212" y="199.5">COUT</text>
<text x="43" y="223.7">xtalIn</text>
<text x="74.8" y="223.7">xtalOut</text>
</g>
<g font-size="3.2" fill="#f00">
<text x="166.7" y="31.9">VCC</text>
<text x="174.8" y="30.2">14</text>
<text x="233.7" y="58.4">VCC</text>
<text x="241.8" y="56.6">14</text>
<text x="165" y="88.4">VCC</text>
<text x="173" y="86.6">14</text>
<text x="292" y="86.6">VCC</text>
<text x="300" y="84.8">14</text>
<text x="245.4" y="118.4">14</text>
<text x="237.3" y="120.1">VCC</text>
<text x="214.3" y="188.9">VCC</text>
<text x="222.4" y="187.1">8</text>
</g>
<g font-size="3.2">
<text x="24.8" y="53.1">1</text>
<text x="24.8" y="49.6">2</text>
<text x="36.7" y="53.1">3</text>
<text x="36.7" y="49.6">4</text>
<text x="63.6" y="51.3">2</text>
<text x="75.5" y="51.3">4</text>
<text x="100.6" y="51.3">2</text>
<text x="112.5" y="51.3">4</text>
<text x="151.3" y="51.3">7</text>
<text x="154.8" y="53.1">GND</text>
<text x="63.6" y="54.9">1</text>
<text x="75.5" y="54.9">3</text>
<text x="100.6" y="54.9">1</text>
<text x="112.5" y="54.9">3</text>
<text x="130.1" y="61.2">1</text>
<text x="130.1" y="65.4">2</text>
<text x="130.1" y="69">3</text>
<text x="130.1" y="72.5">4</text>
<text x="218.3" y="77.8">7</text>
<text x="31.7" y="82.7">1FAST</text>
<text x="221.8" y="79.6">GND</text>
<text x="28.9" y="89.8">MANUAL</text>
<text x="31.7" y="86.3">3SLOW</text>
<text x="31.7" y="89.8">5</text>
<text x="153" y="107.8">7</text>
<text x="280" y="106">7</text>
<text x="283.5" y="107.8">GND</text>
<text x="156.5" y="109.5">GND</text>
<text x="225.3" y="139.5">7</text>
<text x="228.8" y="141.3">GND</text>
<text x="26.6" y="167.7">1</text>
<text x="26.6" y="164.2">2</text>
<text x="38.5" y="167.7">3</text>
<text x="38.5" y="164.2">4</text>
<text x="45.2" y="183.2" transform="rotate(-90 45.2 183.2)">2</text>
<text x="48.7" y="183.2" transform="rotate(-90 48.7 183.2)">1</text>
<text x="195.4" y="187.1">1</text>
<text x="198.9" y="188.9">GND</text>
</g>
</svg>
